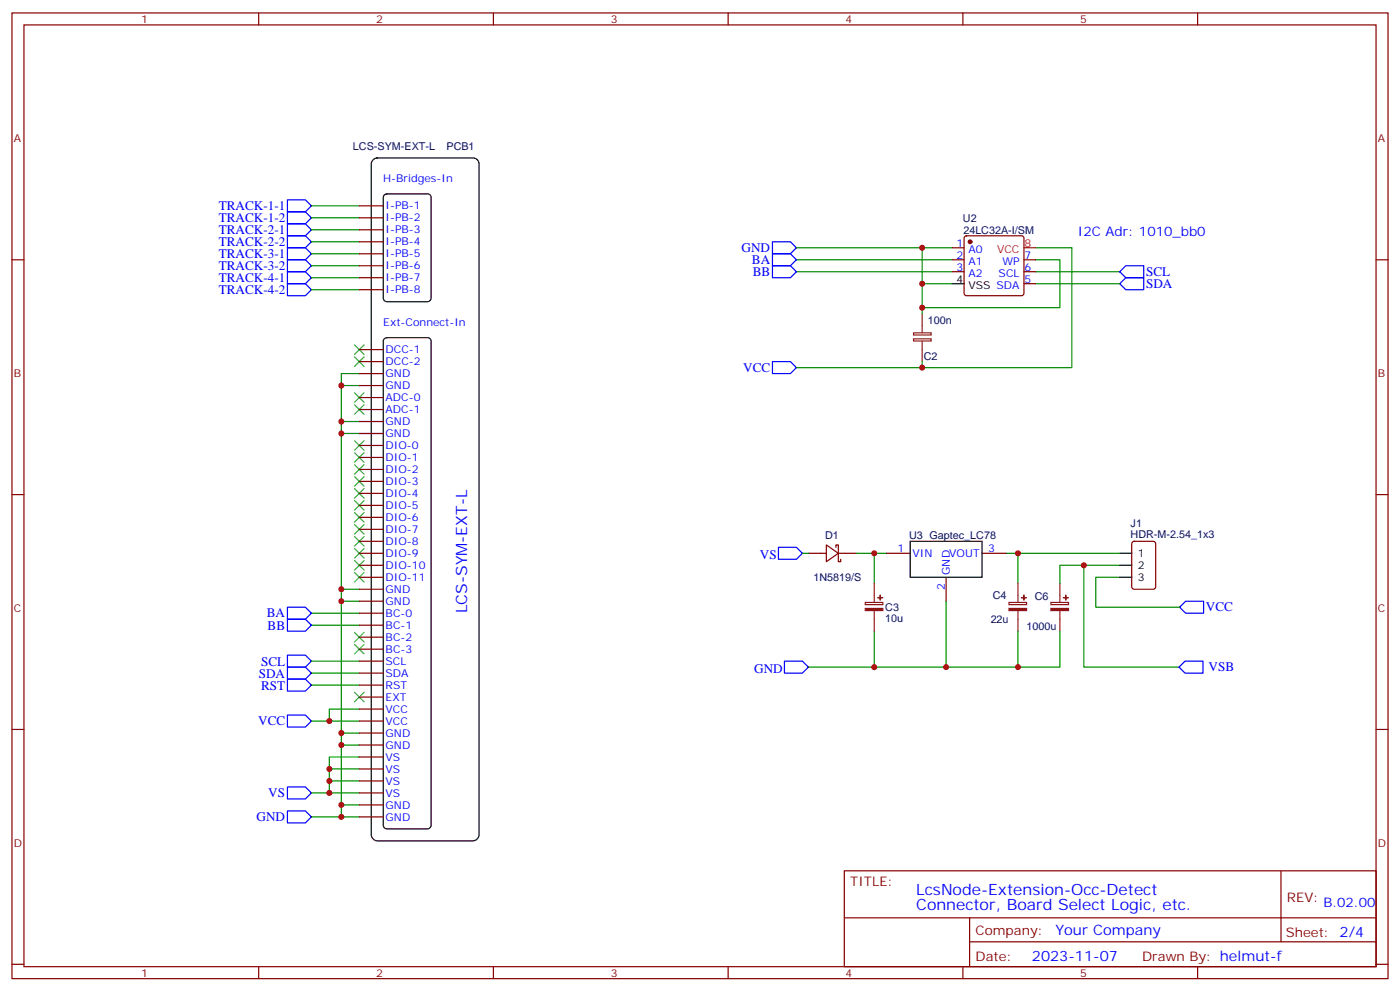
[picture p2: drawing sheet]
<svg xmlns="http://www.w3.org/2000/svg" width="412mm" height="292mm" viewBox="0 0 412 292" stroke-linecap="round" stroke-linejoin="round" font-family="sans-serif">
<g fill="none" stroke="#870000" stroke-width=".35">
<path d="M3.5 3.8h405.4v284.3h-405.4zM7.1 7.3h398.2v277.3h-398.2zM76.2 3.8v3.5M145.3 3.8v3.5M214.5 3.8v3.5M283.6 3.8v3.5M352.8 3.8v3.5M3.5 76.5h3.6M280.5 76.5h3.5M280.5 73h3.5M284.2 69.6l.5-.2h16.2l.5 .2 .2 .5v16.3l-.2 .5-.5 .2h-16.2l-.5-.3-.2-.4v-16.3zM301.6 76.5h3.6"/>
<path d="M405.3 76.5h3.6M280.5 80h3.5M301.6 80h3.6M301.6 83.5h3.6M3.5 145.6h3.6M333.6 159.6l.5-.2h5.6l.7 .4v13l-.4 .6-5.9 .1-.7-.5v-12.9zM405.3 145.6h3.6M238.1 162.9h5.3M243.4 160.4l3.5 2.5-3.5 2.5zM246.2 161.1v-.7h.7v5h.7v-.7M246.9 162.9h5.3M261.1 162.9h7"/>
<path d="M278.7 170v7M289.3 162.9h7M3.5 214.8h3.6M405.3 214.8h3.6M248.7 256.4h156.6v28.2h-156.6zM377.3 256.4v20.9M248.7 270.2h156.5M285.6 277.3h119.6M285.6 270.2v14.2M3.5 283.9h3.6M76.2 284.6v3.5M145.3 284.6v3.5"/>
<path d="M214.5 284.6v3.5M283.6 284.6v3.5M352.8 284.6v3.5M405.3 283.9h3.6"/>
</g>
<g fill="none" stroke="#008700" stroke-width=".35">
<path d="M91.7 60.6h14.1M91.7 64.1h14.1M91.7 67.7h14.1M91.7 71.2h14.1M91.7 74.7h14.1M91.7 78.2h14.1M234.6 76.5h45.9M234.6 73h37M280.5 73h-8.9v10.5M305.2 73h10.5v35.2h-81.1M305.2 76.5h7v14.1h-40.6v-7.1h8.9M91.7 81.8h14.1"/>
<path d="M91.7 85.3h14.1M234.6 80h45.9M271.6 90.6v1.8M305.2 80h24.6M305.2 83.5h24.6M100.5 113.5h5.3M105.8 110h-5.3v130.5M271.6 106.5v1.7M100.5 127.6h5.3M100.5 124.1h5.3M100.5 177h5.3M100.5 173.5h5.3"/>
<path d="M236.4 162.9h1.7M252.2 162.9h8.9M257.5 162.9v8.8M278.7 177v19.4M296.3 162.9h3.6M319.3 166.4h-7.1v5.3M329.8 170h-7v8.8h24.7M329.8 166.4h-10.5v30h28.2M329.8 162.9h-29.9v8.8M91.7 180.6h14.1M91.7 184.1h14.1M91.7 194.7h14.1"/>
<path d="M91.7 198.2h14.1M257.5 185.8v10.6M299.9 185.8v10.6M312.2 185.8v10.6h-74.1M91.7 201.7h14.1M91.7 212.3h14.1M100.5 219.4h5.3M100.5 215.8h5.3M105.8 208.8h-8.8v3.5M91.7 233.5h14.1M97 226.4h8.8M97 229.9h8.8"/>
<path d="M100.5 237h5.3M105.8 222.9h-8.8v10.6M91.7 240.5h14.1"/>
</g>
<g fill="none" stroke="#00f" stroke-width=".35">
<path d="M84.7 58.8h5.3l1.7 1.8-1.7 1.8h-5.3zM84.7 62.4h5.3l1.7 1.7-1.7 1.8h-5.3zM84.7 65.9h5.3l1.7 1.8-1.7 1.7h-5.3zM84.7 69.4h5.3l1.7 1.8-1.7 1.8h-5.3zM84.7 73h5.3l1.7 1.7-1.7 1.8h-5.3zM84.7 76.5h5.3l1.7 1.7-1.7 1.8h-5.3zM227.5 74.7h5.3l1.8 1.8-1.8 1.7h-5.3zM227.5 78.2h5.3l1.8 1.8-1.8 1.8h-5.3zM227.5 71.2h5.3l1.8 1.8-1.8 1.7h-5.3zM84.7 80h5.3l1.7 1.8-1.7 1.7h-5.3zM84.7 83.5h5.3l1.7 1.8-1.7 1.8h-5.3zM329.8 83.5l1.8-1.7h5.3v3.5h-5.3z"/>
<path d="M329.8 80l1.8-1.8h5.3v3.6h-5.3zM227.5 106.5h5.3l1.8 1.7-1.8 1.8h-5.3zM84.7 178.8h5.3l1.7 1.8-1.7 1.7h-5.3zM229.3 161.1h5.3l1.8 1.8-1.8 1.8h-5.3zM347.5 178.8l1.7-1.8h5.3v3.6h-5.3zM84.7 196.4h5.3l1.7 1.8-1.7 1.8h-5.3zM84.7 192.9h5.3l1.7 1.8-1.7 1.7h-5.3zM84.7 200h5.3l1.7 1.7-1.7 1.8h-5.3zM84.7 182.3h5.3l1.7 1.8-1.7 1.7h-5.3zM231.1 194.7h5.3l1.7 1.7-1.7 1.8h-5.3zM349.1 194.7h5.3v3.5h-5.3l-1.8-1.8zM84.7 210.5h5.3l1.7 1.8-1.7 1.8h-5.3z"/>
<path d="M84.7 231.7h5.3l1.7 1.8-1.7 1.7h-5.3zM84.7 238.8h5.3l1.7 1.7-1.7 1.8h-5.3z"/>
</g>
<g fill="none" stroke="#8c2424" stroke-width=".35">
<path d="M269.1 99.8h5.2v.6h-5.2zM269.1 98h5.2v.6h-5.2zM271.6 92.4v5.6M271.6 100.5v6M254.9 177.4h5.2v.6h-5.2zM257.5 171.7v5.7M257.5 179.8v6M297.2 177.4h5.2v.6h-5.2zM299.9 171.7v5.7M299.9 179.8v6M309.6 177.4h5.1v.6h-5.1zM312.2 171.7v5.7"/>
<path d="M312.2 179.8v6"/>
</g>
<circle cx="285.7" cy="71.2" r=".53" fill="#870000" stroke="#870000" stroke-width=".35"/>
<path d="M280.5 83.5h3.5M268.1 159.4h21.2v10.6h-21.2zM329.8 170h3.6M329.8 162.9h3.6M329.8 166.4h3.6" fill="none" stroke="#000" stroke-width=".35"/>
<path d="M301.6 73h3.6" fill="none" stroke="#f00" stroke-width=".35"/>
<g fill="#8c2424" stroke="#8c2424" stroke-width=".35">
<path d="M254.9 179.1h5.2v.7h-5.2z"/>
<path d="M258.6 176h1.4z"/>
<path d="M259.3 175.3v1.4z"/>
<path d="M297.2 179.1h5.2v.7h-5.2z"/>
<path d="M300.9 176h1.4z"/>
<path d="M301.6 175.3v1.4z"/>
<path d="M309.6 179.1h5.1v.7h-5.1z"/>
<path d="M313.3 176h1.4z"/>
<path d="M313.9 175.3l.1 1.4z"/>
</g>
<g fill="none" stroke="#3c3" stroke-width=".35">
<path d="M104.4 101.5l2.8 2.9M104.4 105.1l2.8 2.8M104.4 115.6l2.8 2.9M104.4 119.2l2.8 2.8M107.2 101.5l-2.8 2.9M107.2 105.1l-2.8 2.8M107.2 115.6l-2.8 2.9M107.2 119.2l-2.8 2.8M104.4 129.8l2.8 2.8M104.4 133.3l2.8 2.8M104.4 136.8l2.8 2.8M107.2 129.8l-2.8 2.8"/>
<path d="M107.2 133.3l-2.8 2.8M107.2 136.8l-2.8 2.8M104.4 140.3l2.8 2.9M104.4 143.9l2.8 2.8M104.4 147.4l2.8 2.8M104.4 150.9l2.8 2.8M104.4 154.4l2.8 2.9M104.4 158l2.8 2.8M107.2 140.3l-2.8 2.9M107.2 143.9l-2.8 2.8M107.2 147.4l-2.8 2.8M107.2 150.9l-2.8 2.8"/>
<path d="M107.2 154.4l-2.8 2.9M107.2 158l-2.8 2.8M104.4 161.5l2.8 2.8M104.4 165l2.8 2.9M104.4 168.6l2.8 2.8M107.2 161.5l-2.8 2.8M107.2 165l-2.8 2.9M107.2 168.6l-2.8 2.8M104.4 186.2l2.8 2.8M104.4 189.7l2.8 2.8M107.2 186.2l-2.8 2.8M107.2 189.7l-2.8 2.8"/>
<path d="M104.4 203.8l2.8 2.9M107.2 203.8l-2.8 2.9"/>
</g>
<g fill="#c00">
<circle cx="299.9" cy="162.9" r=".88"/>
<circle cx="257.5" cy="162.9" r=".88"/>
<circle cx="271.6" cy="73" r=".88"/>
<circle cx="271.6" cy="83.5" r=".88"/>
<circle cx="271.6" cy="90.6" r=".88"/>
<circle cx="271.6" cy="108.2" r=".88"/>
<circle cx="100.5" cy="240.5" r=".88"/>
<circle cx="100.5" cy="237" r=".88"/>
<circle cx="97" cy="233.5" r=".88"/>
<circle cx="97" cy="226.4" r=".88"/>
<circle cx="97" cy="229.9" r=".88"/>
<circle cx="100.5" cy="219.4" r=".88"/>
<circle cx="100.5" cy="215.8" r=".88"/>
<circle cx="97" cy="212.3" r=".88"/>
<circle cx="100.5" cy="177" r=".88"/>
<circle cx="100.5" cy="173.5" r=".88"/>
<circle cx="100.5" cy="127.6" r=".88"/>
<circle cx="100.5" cy="124.1" r=".88"/>
<circle cx="100.5" cy="113.5" r=".88"/>
<circle cx="257.5" cy="196.4" r=".88"/>
<circle cx="278.7" cy="196.4" r=".88"/>
<circle cx="299.9" cy="196.4" r=".88"/>
<circle cx="319.3" cy="166.4" r=".88"/>
</g>
<path d="M109.9 47l1.2-.5h28.2a1.76 1.76 0 0 1 1.8 1.8v197.5a1.89 1.89 0 0 1-1.8 1.8h-28.2a1.89 1.89 0 0 1-1.7-1.8v-197.5z" fill="#fff" stroke="#000" stroke-width=".35"/>
<path d="M113.1 57.5l.8-.4h12l.7 .2 .3 .5 .1 30-.2 .6-.6 .4h-12.3l-.6-.2-.4-.5v-30zM113.1 99.8l.8-.4h12l.7 .2 .4 .9v142.5l-.2 .6-.9 .5h-12l-.6-.3-.4-.8v-142.5z" fill="none" stroke="#000" stroke-width=".35"/>
<g fill="none" stroke="#870000" stroke-width=".35">
<path d="M105.8 60.6h7.1M105.8 64.1h7.1M105.8 67.7h7.1M105.8 71.2h7.1M105.8 74.7h7.1M105.8 78.2h7.1M105.8 81.8h7.1M105.8 85.3h7.1M105.8 117.1h7.1M105.8 113.5h7.1M105.8 110h7.1M105.8 106.5h7.1"/>
<path d="M105.8 102.9h7.1M105.8 138.2h7.1M105.8 134.7h7.1M105.8 131.2h7.1M105.8 127.6h7.1M105.8 124.1h7.1M105.8 120.6h7.1M105.8 159.4h7.1M105.8 155.9h7.1M105.8 152.3h7.1M105.8 148.8h7.1M105.8 145.3h7.1"/>
<path d="M105.8 141.7h7.1M105.8 177h7.1M105.8 173.5h7.1M105.8 170h7.1M105.8 166.4h7.1M105.8 162.9h7.1M105.8 198.2h7.1M105.8 194.7h7.1M105.8 191.1h7.1M105.8 187.6h7.1M105.8 184.1h7.1M105.8 180.6h7.1"/>
<path d="M105.8 219.4h7.1M105.8 215.8h7.1M105.8 212.3h7.1M105.8 208.8h7.1M105.8 205.2h7.1M105.8 201.7h7.1M105.8 237h7.1M105.8 233.5h7.1M105.8 229.9h7.1M105.8 226.4h7.1M105.8 222.9h7.1M105.8 240.5h7.1"/>
</g>
<g font-size="4.6" fill="#00f">
<text x="137.6" y="180.6" transform="rotate(-90 137.6 180.6)">LCS-SYM-EXT-L</text>
<text x="269.9" y="263.5">LcsNode-Extension-Occ-Detect</text>
<text x="269.9" y="268">Connector, Board Select Logic, etc.</text>
</g>
<g font-size="4.2" fill="#00f">
<text x="310.9" y="275.2">Your Company</text>
<text x="304" y="283">2023-11-07</text>
</g>
<g font-size="3.9" fill="#00f">
<text x="64.4" y="61.8">TRACK-1-1</text>
<text x="64.4" y="65.3">TRACK-1-2</text>
<text x="64.4" y="68.9">TRACK-2-1</text>
<text x="317.5" y="69.4">I2C Adr: 1010_bb0</text>
<text x="64.4" y="72.4">TRACK-2-2</text>
<text x="64.4" y="75.9">TRACK-3-1</text>
<text x="218.5" y="74.2">GND</text>
<text x="221.5" y="77.7">BA</text>
<text x="64.4" y="79.5">TRACK-3-2</text>
<text x="64.4" y="83">TRACK-4-1</text>
<text x="221.7" y="81.3">BB</text>
<text x="337.6" y="81.3">SCL</text>
<text x="64.4" y="86.5">TRACK-4-2</text>
<text x="337.6" y="84.8">SDA</text>
<text x="218.9" y="109.5">VCC</text>
<text x="223.8" y="164.7">VS</text>
<text x="355.2" y="180">VCC</text>
<text x="78.6" y="181.8">BA</text>
<text x="78.8" y="185.4">BB</text>
<text x="76.9" y="196">SCL</text>
<text x="356" y="197.7">VSB</text>
<text x="76.2" y="199.5">SDA</text>
<text x="76.9" y="203">RST</text>
<text x="222.2" y="198.2">GND</text>
<text x="76" y="213.6">VCC</text>
<text x="79" y="234.7">VS</text>
<text x="75.6" y="241.7">GND</text>
<text x="389.8" y="267">B.02.00</text>
</g>
<g font-size="3.9" fill="#800">
<text x="250.5" y="261">TITLE:</text>
<text x="379.1" y="265.7">REV:</text>
<text x="287.4" y="275.2">Company:</text>
<text x="378.7" y="275.8">Sheet: 2/4</text>
<text x="287.4" y="282.9">Date:</text>
<text x="336.4" y="282.9">Drawn By: helmut-f</text>
</g>
<g font-size="3.2" fill="#800">
<text x="41.6" y="6.8">1</text>
<text x="110.8" y="6.8">2</text>
<text x="179.9" y="6.8">3</text>
<text x="249.1" y="6.8">4</text>
<text x="318.2" y="6.8">5</text>
<text x="4.1" y="41.9">A</text>
<text x="405.9" y="41.9">A</text>
<text x="4.1" y="111.1">B</text>
<text x="405.9" y="111.1">B</text>
<text x="4.1" y="180.2">C</text>
<text x="405.9" y="180.2">C</text>
<text x="4.1" y="249.3">D</text>
<text x="405.9" y="249.3">D</text>
<text x="41.6" y="287.6">1</text>
<text x="110.8" y="287.6">2</text>
<text x="179.9" y="287.6">3</text>
<text x="249.1" y="287.6">4</text>
<text x="318.2" y="287.6">5</text>
</g>
<g font-size="3.2" fill="#000080">
<text x="104" y="44.1">LCS-SYM-EXT-L</text>
<text x="131.5" y="44.1">PCB1</text>
<text x="283.6" y="65.2">U2</text>
<text x="283.8" y="68.8">24LC32A-I/SM</text>
<text x="273.3" y="95.3">100n</text>
<text x="272.1" y="105.9">C2</text>
<text x="333" y="155.2">J1</text>
<text x="243.1" y="158.7">D1</text>
<text x="267.8" y="158.7">U3 Gaptec_LC78</text>
<text x="333" y="158.3">HDR-M-2.54_1x3</text>
<text x="239.6" y="171">1N5819/S</text>
<text x="260.8" y="179.9">C3</text>
<text x="292.5" y="176.4">C4</text>
<text x="304.8" y="176.6">C6</text>
<text x="260.8" y="183.1">10u</text>
<text x="291.8" y="183.5">22u</text>
<text x="302.3" y="185.4">1000u</text>
</g>
<g font-size="3.2" fill="#00f">
<text x="112.9" y="53.6">H-Bridges-In</text>
<text x="113.6" y="61.7">I-PB-1</text>
<text x="113.6" y="65.2">I-PB-2</text>
<text x="113.6" y="68.7">I-PB-3</text>
<text x="113.6" y="72.2">I-PB-4</text>
<text x="113.6" y="75.8">I-PB-5</text>
<text x="281.8" y="72.6">1</text>
<text x="281.8" y="76.1">2</text>
<text x="285.3" y="74.4">A0</text>
<text x="285.3" y="77.9">A1</text>
<text x="295.3" y="77.9">WP</text>
<text x="301.8" y="76.1">7</text>
<text x="113.6" y="79.3">I-PB-6</text>
<text x="113.6" y="82.8">I-PB-7</text>
<text x="281.8" y="79.7">3</text>
<text x="285.3" y="81.4">A2</text>
<text x="294.2" y="81.4">SCL</text>
<text x="301.8" y="83.2">5</text>
<text x="301.8" y="79.7">6</text>
<text x="113.6" y="86.4">I-PB-8</text>
<text x="112.9" y="95.9">Ext-Connect-In</text>
<text x="113.6" y="107.5">DCC-2</text>
<text x="113.6" y="104">DCC-1</text>
<text x="113.6" y="111.1">GND</text>
<text x="113.6" y="118.1">ADC-0</text>
<text x="113.6" y="114.6">GND</text>
<text x="113.6" y="125.2">GND</text>
<text x="113.6" y="121.6">ADC-1</text>
<text x="113.6" y="128.7">GND</text>
<text x="113.6" y="135.7">DIO-1</text>
<text x="113.6" y="132.2">DIO-0</text>
<text x="113.6" y="142.8">DIO-3</text>
<text x="113.6" y="139.3">DIO-2</text>
<text x="113.6" y="149.9">DIO-5</text>
<text x="113.6" y="146.3">DIO-4</text>
<text x="113.6" y="153.4">DIO-6</text>
<text x="113.6" y="160.4">DIO-8</text>
<text x="113.6" y="156.9">DIO-7</text>
<text x="113.6" y="167.5">DIO-10</text>
<text x="113.6" y="164">DIO-9</text>
<text x="264.3" y="162.6">1</text>
<text x="268.8" y="164">VIN</text>
<text x="279.6" y="164">VOUT</text>
<text x="291" y="162.6">3</text>
<text x="113.6" y="171">DIO-11</text>
<text x="278.3" y="173.7" transform="rotate(-90 278.3 173.7)">2</text>
<text x="279.8" y="169.3" transform="rotate(-90 279.8 169.3)">GND</text>
<text x="113.6" y="178.1">GND</text>
<text x="113.6" y="174.6">GND</text>
<text x="113.6" y="185.1">BC-1</text>
<text x="113.6" y="181.6">BC-0</text>
<text x="113.6" y="188.7">BC-2</text>
<text x="113.6" y="195.7">SCL</text>
<text x="113.6" y="192.2">BC-3</text>
<text x="113.6" y="202.8">RST</text>
<text x="113.6" y="199.2">SDA</text>
<text x="113.6" y="209.8">VCC</text>
<text x="113.6" y="206.3">EXT</text>
<text x="113.6" y="213.4">VCC</text>
<text x="113.6" y="220.4">GND</text>
<text x="113.6" y="216.9">GND</text>
<text x="113.6" y="227.5">VS</text>
<text x="113.6" y="223.9">VS</text>
<text x="113.6" y="231">VS</text>
<text x="113.6" y="238.1">GND</text>
<text x="113.6" y="234.5">VS</text>
<text x="113.6" y="241.6">GND</text>
</g>
<g font-size="3.2" fill="#f00">
<text x="293.7" y="74.4">VCC</text>
<text x="301.8" y="72.6">8</text>
</g>
<g font-size="3.2">
<text x="281.8" y="83.2">4</text>
<text x="285.3" y="84.9">VSS SDA</text>
<text x="335.1" y="164">1</text>
<text x="335.1" y="167.5">2</text>
<text x="335.1" y="171">3</text>
</g>
</svg>
